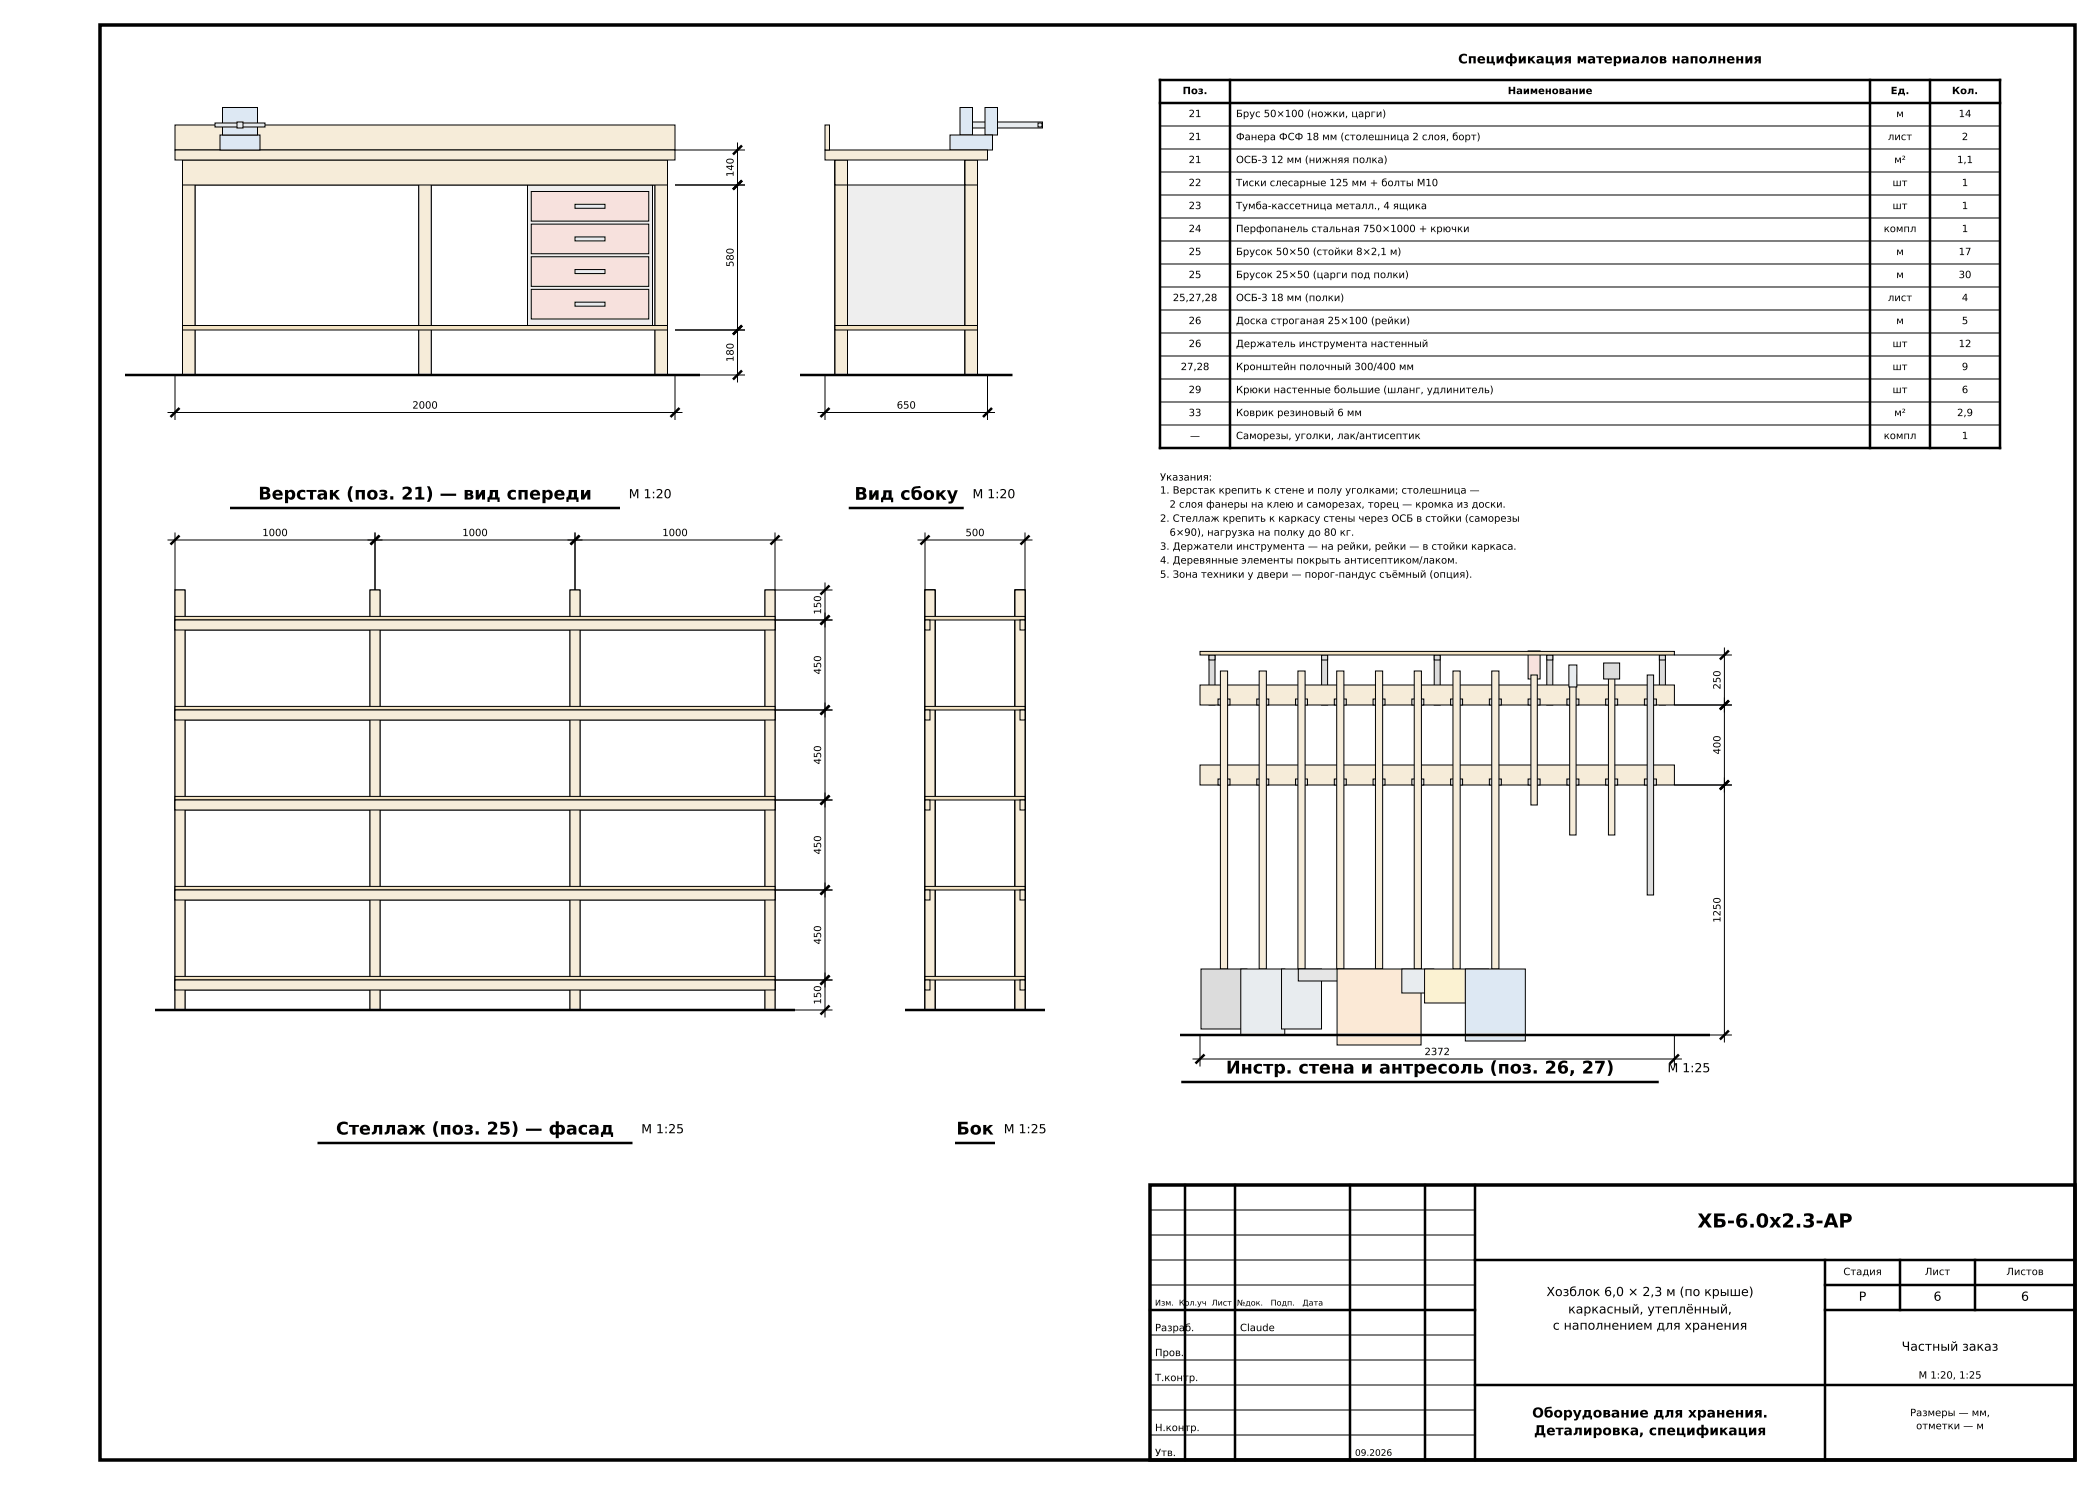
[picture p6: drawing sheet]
<svg xmlns="http://www.w3.org/2000/svg" width="420mm" height="297mm" viewBox="0 0 420 297" stroke-linecap="round" stroke-linejoin="round" font-family="sans-serif">
<path d="M20 5h395v287h-395zM230 237h185v55h-185z" fill="none" stroke="#000" stroke-width=".7" stroke-linecap="butt"/>
<path d="M230 257h65M230 252h65M230 247h65M230 242h65M230 277h65M230 272h65M230 267h65M230 287h65M230 282h65" fill="none" stroke="#000" stroke-width=".2"/>
<g fill="none" stroke="#000" stroke-width=".5">
<path d="M237 237v55M247 237v55M270 237v55M285 237v55M295 237v55M295 252h120M365 252v40M365 257h50M380 252v10M395 252v10M230 262h65M295 277h120"/>
<path d="M365 262h50"/>
</g>
<g fill="#f6ecd9" stroke="#000" stroke-width=".2">
<path d="M35 25h100v5h-100z"/>
<path d="M131 32h2.5v43h-2.5z"/>
<path d="M36.5 32h2.5v43h-2.5z"/>
<path d="M83.8 32h2.5v43h-2.5z"/>
<path d="M36.5 32h97v5h-97z"/>
</g>
<path d="M105.5 37h25v28.1h-25z" fill="#eee" stroke="#000" stroke-width=".2"/>
<g fill="#f7e1dd" stroke="#000" stroke-width=".2">
<path d="M106.2 57.9h23.6v5.9h-23.6z"/>
<path d="M106.2 51.4h23.6v5.9h-23.6z"/>
<path d="M106.2 44.8h23.6v6h-23.6z"/>
<path d="M106.2 38.3h23.6v5.9h-23.6z"/>
</g>
<path d="M44.5 21.5h7v5.5h-7z" fill="#dde8f3" stroke="#000" stroke-width=".2"/>
<g fill="#e8ecef" stroke="#000" stroke-width=".2">
<path d="M115 60.4h6v.8h-6z"/>
<path d="M115 53.9h6v.8h-6z"/>
<path d="M115 47.4h6v.8h-6z"/>
<path d="M115 40.9h6v.8h-6z"/>
</g>
<g fill="#f6ecd9" stroke="#000" stroke-width=".2">
<path d="M131 32h2.5v43h-2.5z"/>
<path d="M36.5 32h2.5v43h-2.5z"/>
<path d="M83.8 32h2.5v43h-2.5z"/>
<path d="M36.5 32h97v5h-97z"/>
</g>
<path d="M36.5 65.1h97v.9h-97z" fill="#f3e3c3" stroke="#000" stroke-width=".2"/>
<path d="M35 30h100v2h-100z" fill="#f6ecd9" stroke="#000" stroke-width=".2"/>
<g fill="#dde8f3" stroke="#000" stroke-width=".2">
<path d="M44 27h8v3h-8z"/>
<path d="M44.5 21.5h7v5.5h-7z"/>
</g>
<g fill="#e8ecef" stroke="#000" stroke-width=".2">
<path d="M43 24.6h10v.8h-10z"/>
<path d="M47.4 24.4h1.2v1.2h-1.2z"/>
</g>
<path d="M46.2 101.6h77.6" fill="none" stroke="#000" stroke-width=".5"/>
<g fill="#f6ecd9" stroke="#000" stroke-width=".2">
<path d="M167 32h2.5v43h-2.5z"/>
<path d="M193 32h2.5v43h-2.5z"/>
</g>
<g fill="#e8ecef" stroke="#000" stroke-width=".2">
<path d="M193.6 60.4h.9v.8h-.9z"/>
<path d="M193.6 53.9h.9v.8h-.9z"/>
<path d="M193.6 47.4h.9v.8h-.9z"/>
<path d="M193.6 40.9h.9v.8h-.9z"/>
</g>
<g fill="#f7e1dd" stroke="#000" stroke-width=".2">
<path d="M193 57.9h.6v5.9h-.6z"/>
<path d="M193 51.4h.6v5.9h-.6z"/>
<path d="M193 44.8h.6v6h-.6z"/>
<path d="M193 38.3h.6v5.9h-.6z"/>
</g>
<path d="M169.5 37h23.5v28.1h-23.5z" fill="#eee" stroke="#000" stroke-width=".2"/>
<g fill="#f6ecd9" stroke="#000" stroke-width=".2">
<path d="M193 32h2.5v43h-2.5z"/>
<path d="M167 32h2.5v43h-2.5z"/>
</g>
<path d="M192.5 24.4h16v1.2h-16z" fill="#e8ecef" stroke="#000" stroke-width=".2"/>
<g fill="#dde8f3" stroke="#000" stroke-width=".2">
<path d="M197 21.5h2.5v5.5h-2.5z"/>
<path d="M192 21.5h2.5v5.5h-2.5z"/>
<path d="M190 27h8.5v3h-8.5z"/>
</g>
<path d="M207.6 24.6h.8v.8h-.8z" fill="#e8ecef" stroke="#000" stroke-width=".2"/>
<g fill="#f6ecd9" stroke="#000" stroke-width=".2">
<path d="M167 32h2.5v43h-2.5z"/>
<path d="M193 32h2.5v43h-2.5z"/>
<path d="M193 32h2.5v5h-2.5z"/>
<path d="M167 32h2.5v5h-2.5z"/>
</g>
<path d="M167 65.1h28.5v.9h-28.5z" fill="#f3e3c3" stroke="#000" stroke-width=".2"/>
<g fill="#f6ecd9" stroke="#000" stroke-width=".2">
<path d="M165 30h32.5v2h-32.5z"/>
<path d="M165 25h.9v5h-.9z"/>
</g>
<path d="M170 101.6h22.5" fill="none" stroke="#000" stroke-width=".5"/>
<g fill="#f6ecd9" stroke="#000" stroke-width=".2">
<path d="M35 196h120v2h-120z"/>
<path d="M35 178h120v2h-120z"/>
<path d="M35 160h120v2h-120z"/>
<path d="M35 142h120v2h-120z"/>
<path d="M35 124h120v2h-120z"/>
<path d="M35 118h2v84h-2z"/>
<path d="M74 118h2v84h-2z"/>
<path d="M114 118h2v84h-2z"/>
<path d="M153 118h2v84h-2z"/>
</g>
<path d="M35 195.3h120v.7h-120z" fill="#f3e3c3" stroke="#000" stroke-width=".2"/>
<path d="M35 196h120v2h-120z" fill="#f6ecd9" stroke="#000" stroke-width=".2"/>
<path d="M35 177.3h120v.7h-120z" fill="#f3e3c3" stroke="#000" stroke-width=".2"/>
<path d="M35 178h120v2h-120z" fill="#f6ecd9" stroke="#000" stroke-width=".2"/>
<path d="M35 159.3h120v.7h-120z" fill="#f3e3c3" stroke="#000" stroke-width=".2"/>
<path d="M35 160h120v2h-120z" fill="#f6ecd9" stroke="#000" stroke-width=".2"/>
<path d="M35 141.3h120v.7h-120z" fill="#f3e3c3" stroke="#000" stroke-width=".2"/>
<path d="M35 142h120v2h-120z" fill="#f6ecd9" stroke="#000" stroke-width=".2"/>
<path d="M35 123.3h120v.7h-120z" fill="#f3e3c3" stroke="#000" stroke-width=".2"/>
<path d="M35 124h120v2h-120z" fill="#f6ecd9" stroke="#000" stroke-width=".2"/>
<path d="M63.8 228.6h62.5" fill="none" stroke="#000" stroke-width=".5"/>
<g fill="#f6ecd9" stroke="#000" stroke-width=".2">
<path d="M185 118h2v84h-2z"/>
<path d="M203 118h2v84h-2z"/>
</g>
<path d="M185 195.3h20v.7h-20z" fill="#f3e3c3" stroke="#000" stroke-width=".2"/>
<g fill="#f6ecd9" stroke="#000" stroke-width=".2">
<path d="M185 196h1v2h-1z"/>
<path d="M204 196h1v2h-1z"/>
</g>
<path d="M185 177.3h20v.7h-20z" fill="#f3e3c3" stroke="#000" stroke-width=".2"/>
<g fill="#f6ecd9" stroke="#000" stroke-width=".2">
<path d="M185 178h1v2h-1z"/>
<path d="M204 178h1v2h-1z"/>
</g>
<path d="M185 159.3h20v.7h-20z" fill="#f3e3c3" stroke="#000" stroke-width=".2"/>
<g fill="#f6ecd9" stroke="#000" stroke-width=".2">
<path d="M185 160h1v2h-1z"/>
<path d="M204 160h1v2h-1z"/>
</g>
<path d="M185 141.3h20v.7h-20z" fill="#f3e3c3" stroke="#000" stroke-width=".2"/>
<g fill="#f6ecd9" stroke="#000" stroke-width=".2">
<path d="M185 142h1v2h-1z"/>
<path d="M204 142h1v2h-1z"/>
</g>
<path d="M185 123.3h20v.7h-20z" fill="#f3e3c3" stroke="#000" stroke-width=".2"/>
<g fill="#f6ecd9" stroke="#000" stroke-width=".2">
<path d="M185 124h1v2h-1z"/>
<path d="M204 124h1v2h-1z"/>
</g>
<path d="M191.2 228.6h7.5" fill="none" stroke="#000" stroke-width=".5"/>
<g fill="#dcdcdc" stroke="#000" stroke-width=".2">
<path d="M241.8 131h1.2v10h-1.2z"/>
<path d="M264.3 131h1.2v10h-1.2z"/>
<path d="M286.8 131h1.2v10h-1.2z"/>
<path d="M309.4 131h1.2v10h-1.2z"/>
<path d="M331.9 131h1.2v10h-1.2z"/>
</g>
<g fill="#f6ecd9" stroke="#000" stroke-width=".2">
<path d="M240 153h94.9v4h-94.9z"/>
<path d="M240 137h94.9v4h-94.9z"/>
</g>
<g fill="#dcdcdc" stroke="#000" stroke-width=".2">
<path d="M243.6 139.8h2.4v1.2h-2.4z"/>
<path d="M243.6 155.8h2.4v1.2h-2.4z"/>
<path d="M251.4 139.8h2.4v1.2h-2.4z"/>
<path d="M251.4 155.8h2.4v1.2h-2.4z"/>
<path d="M259.1 139.8h2.4v1.2h-2.4z"/>
<path d="M259.1 155.8h2.4v1.2h-2.4z"/>
<path d="M266.9 139.8h2.4v1.2h-2.4z"/>
<path d="M266.9 155.8h2.4v1.2h-2.4z"/>
<path d="M274.6 139.8h2.4v1.2h-2.4z"/>
<path d="M274.6 155.8h2.4v1.2h-2.4z"/>
<path d="M282.4 139.8h2.4v1.2h-2.4z"/>
<path d="M282.4 155.8h2.4v1.2h-2.4z"/>
<path d="M290.1 139.8h2.4v1.2h-2.4z"/>
<path d="M290.1 155.8h2.4v1.2h-2.4z"/>
<path d="M297.9 139.8h2.4v1.2h-2.4z"/>
<path d="M297.9 155.8h2.4v1.2h-2.4z"/>
<path d="M305.6 139.8h2.4v1.2h-2.4z"/>
<path d="M305.6 155.8h2.4v1.2h-2.4z"/>
<path d="M313.4 139.8h2.4v1.2h-2.4z"/>
<path d="M313.4 155.8h2.4v1.2h-2.4z"/>
<path d="M321.1 139.8h2.4v1.2h-2.4z"/>
<path d="M321.1 155.8h2.4v1.2h-2.4z"/>
<path d="M328.9 139.8h2.4v1.2h-2.4z"/>
<path d="M328.9 155.8h2.4v1.2h-2.4z"/>
</g>
<path d="M305.6 130.2h2.4v5.6h-2.4z" fill="#f7e1dd" stroke="#000" stroke-width=".2"/>
<g fill="#f6ecd9" stroke="#000" stroke-width=".2">
<path d="M306.2 135h1.3v26h-1.3z"/>
<path d="M313.9 135h1.3v32h-1.3z"/>
<path d="M321.7 135h1.3v32h-1.3z"/>
</g>
<path d="M329.4 135h1.3v44h-1.3z" fill="#dcdcdc" stroke="#000" stroke-width=".2"/>
<g fill="#f6ecd9" stroke="#000" stroke-width=".2">
<path d="M244.1 134.2h1.4v59.6h-1.4z"/>
<path d="M251.8 134.2h1.5v59.6h-1.5z"/>
<path d="M259.6 134.2h1.4v59.6h-1.4z"/>
<path d="M267.3 134.2h1.5v59.6h-1.5z"/>
<path d="M275.1 134.2h1.4v59.6h-1.4z"/>
<path d="M282.8 134.2h1.5v59.6h-1.5z"/>
<path d="M290.6 134.2h1.4v59.6h-1.4z"/>
<path d="M298.3 134.2h1.5v59.6h-1.5z"/>
</g>
<path d="M240.2 193.8h9.2v12h-9.2z" fill="#dcdcdc" stroke="#000" stroke-width=".2"/>
<g fill="#e8ecef" stroke="#000" stroke-width=".2">
<path d="M248.2 193.8h8.8v13.2h-8.8z"/>
<path d="M256.3 193.8h8v12h-8z"/>
</g>
<path d="M259.7 193.8h16.8v2.4h-16.8z" fill="#e2f0e0" stroke="#000" stroke-width=".2"/>
<path d="M267.4 193.8h16.8v15.2h-16.8z" fill="#fbe9d6" stroke="#000" stroke-width=".2"/>
<path d="M280.4 193.8h6.4v4.8h-6.4z" fill="#e8ecef" stroke="#000" stroke-width=".2"/>
<path d="M284.9 193.8h12.8v6.8h-12.8z" fill="#fbf2d2" stroke="#000" stroke-width=".2"/>
<path d="M293.1 193.8h12v14.4h-12z" fill="#dde8f3" stroke="#000" stroke-width=".2"/>
<path d="M320.7 132.6h3.2v3.2h-3.2z" fill="#dcdcdc" stroke="#000" stroke-width=".2"/>
<path d="M313.8 133h1.6v4.4h-1.6z" fill="#e8ecef" stroke="#000" stroke-width=".2"/>
<g fill="#dcdcdc" stroke="#000" stroke-width=".2">
<path d="M241.8 131h1.2v1h-1.2z"/>
<path d="M264.3 131h1.2v1h-1.2z"/>
<path d="M286.8 131h1.2v1h-1.2z"/>
<path d="M309.4 131h1.2v1h-1.2z"/>
<path d="M331.9 131h1.2v1h-1.2z"/>
</g>
<path d="M240 130.3h94.9v.7h-94.9z" fill="#f3e3c3" stroke="#000" stroke-width=".2"/>
<g fill="none" stroke="#000" stroke-width=".5">
<path d="M232 16h168v73.6h-168zM246 16v73.6M374 16v73.6M386 16v73.6M148.4 36.1l-1.8 1.8M148.4 29.1l-1.8 1.8M232 20.6h168M25 75h115M148.4 74.1l-1.8 1.8M148.4 65.1l-1.8 1.8M160 75h42.5M35.9 81.6l-1.8 1.8"/>
<path d="M135.9 81.6l-1.8 1.8M165.9 81.6l-1.8 1.8M198.4 81.6l-1.8 1.8M35.9 107.1l-1.8 1.8M75.9 107.1l-1.8 1.8M115.9 107.1l-1.8 1.8M155.9 107.1l-1.8 1.8M165.9 117.1l-1.8 1.8M185.9 107.1l-1.8 1.8M205.9 107.1l-1.8 1.8M165.9 123.1l-1.8 1.8M345.8 130.1l-1.8 1.8"/>
<path d="M165.9 159.1l-1.8 1.8M165.9 141.1l-1.8 1.8M345.8 156.1l-1.8 1.8M345.8 140.1l-1.8 1.8M165.9 177.1l-1.8 1.8M165.9 195.1l-1.8 1.8M31 202h128M165.9 201.1l-1.8 1.8M181 202h28M236 207h106M236.5 216.4h95M240.9 210.9l-1.8 1.8"/>
<path d="M335.8 210.9l-1.8 1.8M345.8 206.1l-1.8 1.8"/>
</g>
<g fill="none" stroke="#000" stroke-width=".2">
<path d="M135 37h14M135 30h14M147.5 28.5v48M232 25.2h168M232 29.8h168M232 34.4h168M232 39h168M232 43.6h168M232 48.2h168M232 52.8h168M232 57.4h168M35 75v9"/>
<path d="M135 66h14M149 75h-14v9M165 75v9M197.5 75v9M232 62h168M232 66.6h168M232 71.2h168M232 75.8h168M33.5 82.5h103M163.5 82.5h35.5M232 80.4h168M232 85h168"/>
<path d="M33.5 108h123M35 106.5v11.5M75 106.5v11.5M115 106.5v11.5M155 106.5v11.5h11.5M165 116.5v87M183.5 108h23M185 106.5v11.5M205 106.5v11.5M155 124h11.5M334.9 131h11.5M344.9 129.5v79"/>
<path d="M155 160h11.5M155 142h11.5M334.9 157h11.5M334.9 141h11.5M155 178h11.5M155 196h11.5M155 202h11.5M238.5 211.8h97.9M240 207v6.3M346.4 207h-11.5v6.3"/>
</g>
<text font-size="3.8" x="339.5" y="245.5">ХБ-6.0х2.3-АР</text>
<g font-size="3.5">
<text x="51.7" y="99.9">Верстак (поз. 21) — вид спереди</text>
<text x="170.9" y="100">Вид сбоку</text>
<text x="245.2" y="214.7">Инстр. стена и антресоль (поз. 26, 27)</text>
<text x="67.2" y="226.9">Стеллаж (поз. 25) — фасад</text>
<text x="191.3" y="226.9">Бок</text>
</g>
<g font-size="2.8">
<text x="306.4" y="283.5">Оборудование для хранения.</text>
<text x="306.8" y="287">Деталировка, спецификация</text>
</g>
<text font-size="2.6" x="291.6" y="12.7">Спецификация материалов наполнения</text>
<g font-size="2.5">
<text x="125.8" y="99.6">М 1:20</text>
<text x="194.5" y="99.6">М 1:20</text>
<text x="333.5" y="214.4">М 1:25</text>
<text x="128.2" y="226.6">М 1:25</text>
<text x="200.7" y="226.6">М 1:25</text>
<text x="309.3" y="259.2">Хозблок 6,0 × 2,3 м (по крыше)</text>
<text x="313.6" y="262.7">каркасный, утеплённый,</text>
<text x="371.7" y="260.1">Р</text>
<text x="386.7" y="260.1">6</text>
<text x="404.2" y="260.1">6</text>
<text x="310.6" y="265.9">с наполнением для хранения</text>
<text x="380.3" y="270.1">Частный заказ</text>
</g>
<g font-size="2">
<text x="236.5" y="18.8">Поз.</text>
<text x="237.7" y="23.4">21</text>
<text x="247.2" y="23.4">Брус 50×100 (ножки, царги)</text>
<text x="301.6" y="18.8">Наименование</text>
<text x="378.1" y="18.8">Ед.</text>
<text x="379.2" y="23.4">м</text>
<text x="390.4" y="18.8">Кол.</text>
<text x="391.7" y="23.4">14</text>
<text x="237.7" y="28">21</text>
<text x="247.2" y="28">Фанера ФСФ 18 мм (столешница 2 слоя, борт)</text>
<text x="377.6" y="28">лист</text>
<text x="392.4" y="28">2</text>
<text x="146.7" y="35.4" transform="rotate(-90 146.7 35.4)">140</text>
<text x="237.7" y="32.6">21</text>
<text x="247.2" y="32.6">ОСБ-3 12 мм (нижняя полка)</text>
<text x="378.8" y="32.6">м²</text>
<text x="391.4" y="32.6">1,1</text>
<text x="237.7" y="37.2">22</text>
<text x="237.7" y="41.8">23</text>
<text x="247.2" y="37.2">Тиски слесарные 125 мм + болты М10</text>
<text x="247.2" y="41.8">Тумба-кассетница металл., 4 ящика</text>
<text x="378.5" y="37.2">шт</text>
<text x="378.5" y="41.8">шт</text>
<text x="392.4" y="37.2">1</text>
<text x="392.4" y="41.8">1</text>
<text x="237.7" y="46.4">24</text>
<text x="247.2" y="46.4">Перфопанель стальная 750×1000 + крючки</text>
<text x="376.7" y="46.4">компл</text>
<text x="392.4" y="46.4">1</text>
<text x="146.7" y="53.4" transform="rotate(-90 146.7 53.4)">580</text>
<text x="237.7" y="51">25</text>
<text x="247.2" y="51">Брусок 50×50 (стойки 8×2,1 м)</text>
<text x="379.2" y="51">м</text>
<text x="391.7" y="51">17</text>
<text x="237.7" y="55.6">25</text>
<text x="247.2" y="55.6">Брусок 25×50 (царги под полки)</text>
<text x="379.2" y="55.6">м</text>
<text x="391.7" y="55.6">30</text>
<text x="234.6" y="60.2">25,27,28</text>
<text x="237.7" y="64.8">26</text>
<text x="247.2" y="60.2">ОСБ-3 18 мм (полки)</text>
<text x="247.2" y="64.8">Доска строганая 25×100 (рейки)</text>
<text x="377.6" y="60.2">лист</text>
<text x="379.2" y="64.8">м</text>
<text x="392.4" y="60.2">4</text>
<text x="392.4" y="64.8">5</text>
<text x="237.7" y="69.4">26</text>
<text x="247.2" y="69.4">Держатель инструмента настенный</text>
<text x="378.5" y="69.4">шт</text>
<text x="391.7" y="69.4">12</text>
<text x="146.7" y="72.4" transform="rotate(-90 146.7 72.4)">180</text>
<text x="236.1" y="74">27,28</text>
<text x="247.2" y="74">Кронштейн полочный 300/400 мм</text>
<text x="378.5" y="74">шт</text>
<text x="392.4" y="74">9</text>
<text x="82.5" y="81.7">2000</text>
<text x="179.3" y="81.7">650</text>
<text x="237.7" y="78.6">29</text>
<text x="237.7" y="83.2">33</text>
<text x="247.2" y="78.6">Крюки настенные большие (шланг, удлинитель)</text>
<text x="247.2" y="83.2">Коврик резиновый 6 мм</text>
<text x="378.5" y="78.6">шт</text>
<text x="378.8" y="83.2">м²</text>
<text x="391.4" y="83.2">2,9</text>
<text x="392.4" y="78.6">6</text>
<text x="238" y="87.8">—</text>
<text x="247.2" y="87.8">Саморезы, уголки, лак/антисептик</text>
<text x="376.7" y="87.8">компл</text>
<text x="392.4" y="87.8">1</text>
<text x="232" y="96.1">Указания:</text>
<text x="232" y="98.7">1. Верстак крепить к стене и полу уголками; столешница —</text>
<text x="233.9" y="101.5">2 слоя фанеры на клею и саморезах, торец — кромка из доски.</text>
<text x="52.5" y="107.2">1000</text>
<text x="92.5" y="107.2">1000</text>
<text x="132.5" y="107.2">1000</text>
<text x="193.1" y="107.2">500</text>
<text x="232" y="104.4">2. Стеллаж крепить к каркасу стены через ОСБ в стойки (саморезы</text>
<text x="233.9" y="107.2">6×90), нагрузка на полку до 80 кг.</text>
<text x="232" y="110">3. Держатели инструмента — на рейки, рейки — в стойки каркаса.</text>
<text x="232" y="112.7">4. Деревянные элементы покрыть антисептиком/лаком.</text>
<text x="232" y="115.6">5. Зона техники у двери — порог-пандус съёмный (опция).</text>
<text x="164.2" y="122.9" transform="rotate(-90 164.2 122.9)">150</text>
<text x="164.2" y="134.9" transform="rotate(-90 164.2 134.9)">450</text>
<text x="344.1" y="137.9" transform="rotate(-90 344.1 137.9)">250</text>
<text x="164.2" y="152.9" transform="rotate(-90 164.2 152.9)">450</text>
<text x="344.1" y="150.9" transform="rotate(-90 344.1 150.9)">400</text>
<text x="164.2" y="170.9" transform="rotate(-90 164.2 170.9)">450</text>
<text x="344.1" y="184.5" transform="rotate(-90 344.1 184.5)">1250</text>
<text x="164.2" y="188.9" transform="rotate(-90 164.2 188.9)">450</text>
<text x="164.2" y="200.9" transform="rotate(-90 164.2 200.9)">150</text>
<text x="284.9" y="211">2372</text>
<text x="368.7" y="255">Стадия</text>
<text x="385" y="255">Лист</text>
<text x="401.3" y="255">Листов</text>
<text x="231" y="266.2">Разраб.</text>
<text x="248" y="266.2">Claude</text>
<text x="231" y="271.2">Пров.</text>
<text x="383.7" y="275.7">М 1:20, 1:25</text>
<text x="231" y="276.2">Т.контр.</text>
<text x="231" y="286.2">Н.контр.</text>
<text x="382" y="283.2">Размеры — мм,</text>
<text x="383.2" y="285.8">отметки — м</text>
<text x="231" y="291.2">Утв.</text>
</g>
<text font-size="1.8" x="271" y="291.2">09.2026</text>
<g font-size="1.6">
<text x="231" y="261.1">Изм. Кол.уч Лист</text>
<text x="247.4" y="261.1">№док.</text>
<text x="254.1" y="261.1">Подп.</text>
<text x="260.5" y="261.1">Дата</text>
</g>
</svg>
